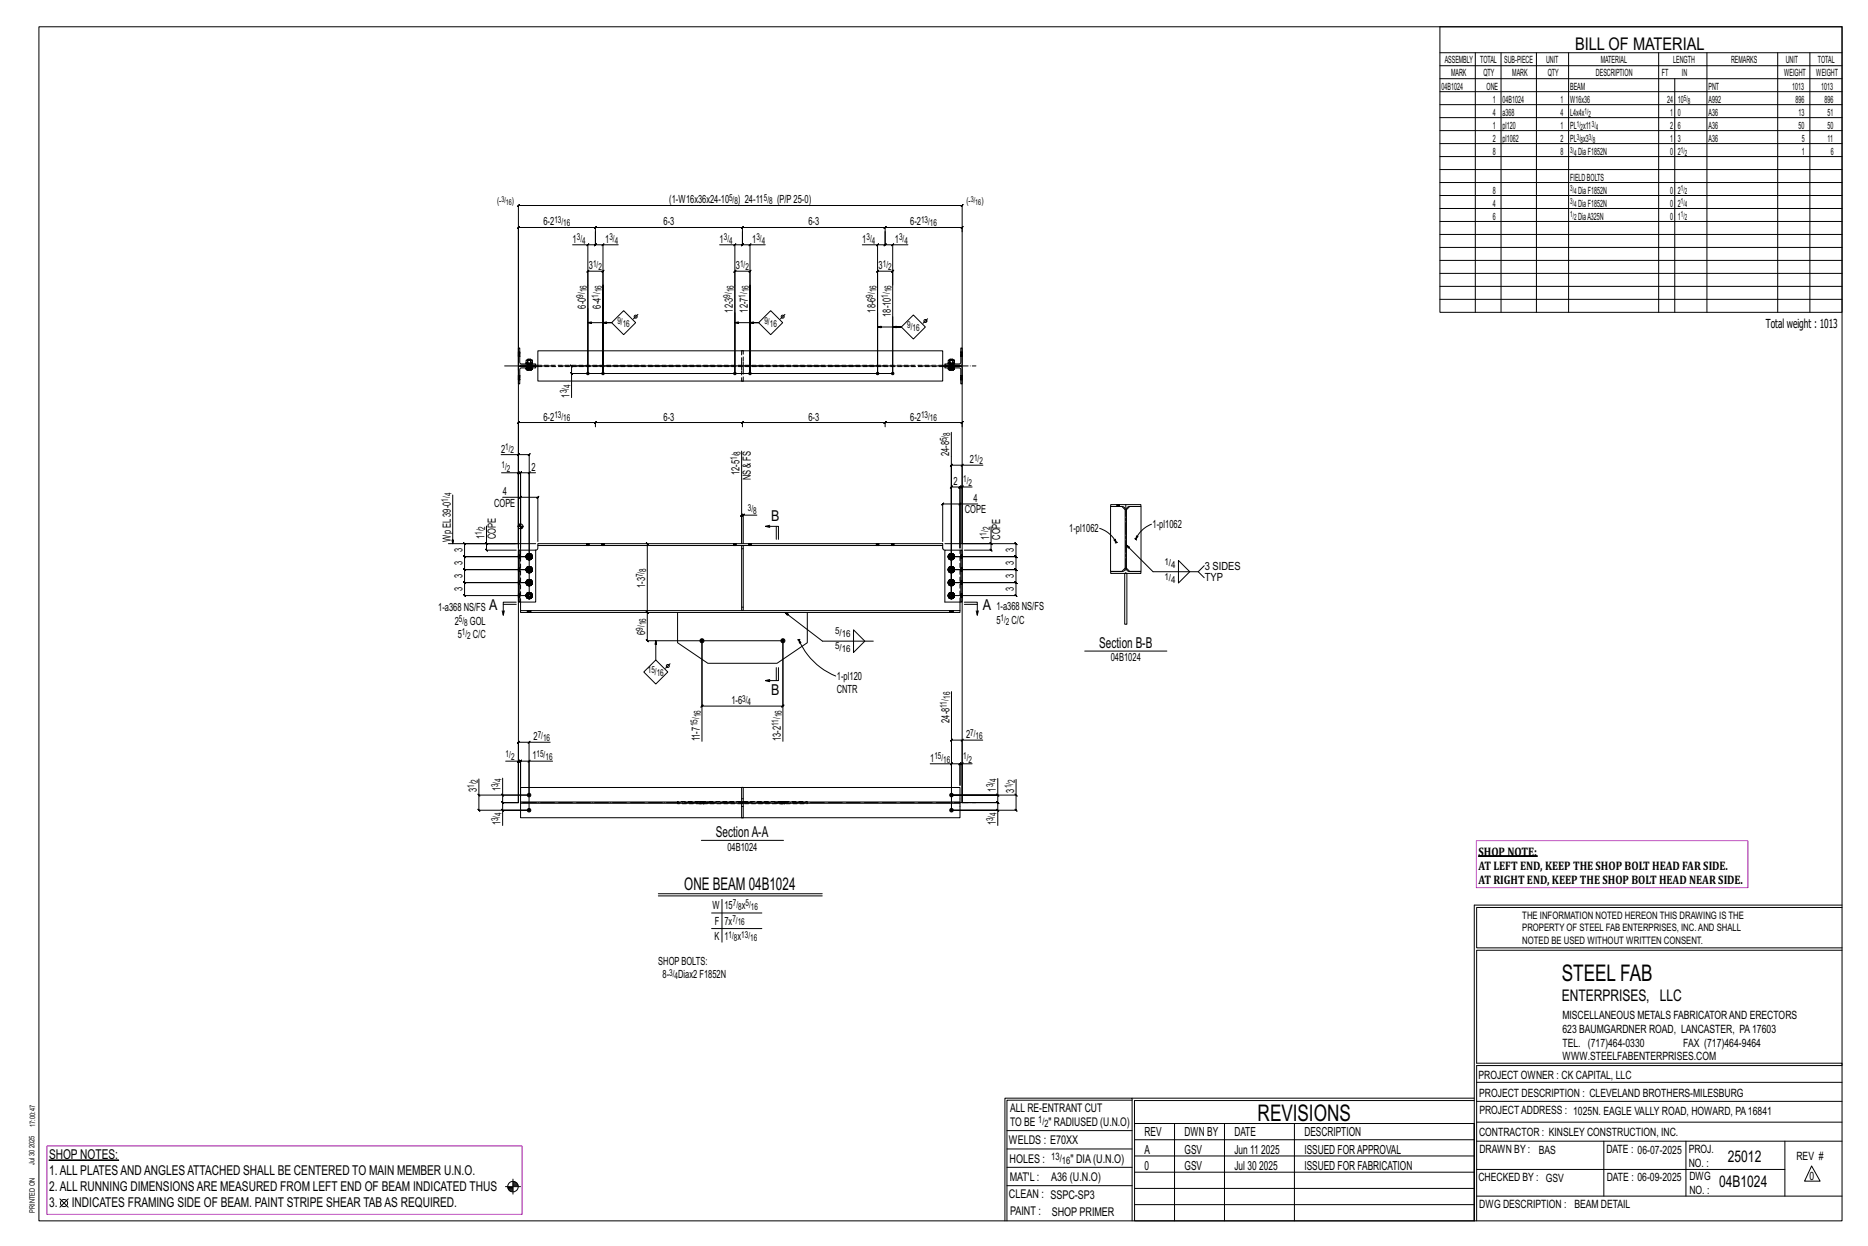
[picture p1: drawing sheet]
<svg xmlns="http://www.w3.org/2000/svg" width="914mm" height="610mm" viewBox="0 0 914 610" stroke-linecap="round" stroke-linejoin="round" font-family="sans-serif">
<g fill="#000" stroke="#000" stroke-width=".49">
<path d="M724 419h29zM24 568h34z"/>
<circle cx="288" cy="183" r=".6"/>
<circle cx="295" cy="183" r=".6"/>
<circle cx="360" cy="183" r=".6"/>
<circle cx="367" cy="183" r=".6"/>
<circle cx="430" cy="183" r=".6"/>
<circle cx="437" cy="183" r=".6"/>
<circle cx="344" cy="313" r="1"/>
<circle cx="383" cy="313" r="1"/>
<circle cx="259" cy="389" r=".9"/>
<circle cx="259" cy="396" r=".9"/>
<circle cx="466" cy="389" r=".9"/>
<circle cx="466" cy="396" r=".9"/>
</g>
<g fill="none" stroke="#000" stroke-width=".49">
<path d="M19 13h883v584h-883zM705 13h197v140h-197zM705 26h197M705 32h197M705 39h197M722 26v127M735 26v127M752 26v127M768 26v127M812 26v127M820 39v114M836 26v127"/>
<path d="M870 26v127M886 26v127M705 45h197M705 51h197M705 58h197M705 64h197M705 70h197M705 77h197M705 83h197M705 89h197M705 96h197M280 120h8v63v-50h-1l1-1v1h7l1-1-1 1v50v-43v11"/>
<path d="M288 119l-1 1zM291 113v7l1-1-1 1h-3M291 113v7l1-1-1 1h4M291 113l1-2-1 1v-1h-37l-1 1 1-1v70M291 111h72v1l1-1-1 2M292 111l-1 1zM296 119l-1 1zM303 120h-8v63M352 120h8v63v-50h-1l1-1v1h7l1-1-1 1v7v-20h8M360 119l-1 1zM363 113v7l1-1-1 1h-3M363 113v7l1-1-1 1h4"/>
<path d="M363 111h70v1l1-1-1 2M364 111l-1 1zM368 119l-1 1zM422 120h8v63v-50h-1l1-1v1h7h-1l1-1v1v50h-157v12M433 112l1-1zM433 113v7l1-1-1 1h-3M433 113v7l1-1-1 1h4M433 111h38l-1 1 1-1v2M437 120v-1l-1 1zM444 120h-7v20M705 102h197M705 108h197"/>
<path d="M705 115h197M367 140v43zM429 120l1-1zM705 121h197M705 127h197M705 134h197M288 158h11h-4M299 158l6-6 6 6-6 6zM312 154l-2 2M360 158h11h-4M367 153v30M371 158l6-6 6 6-6 6z"/>
<path d="M384 154l-2 2M430 160h11h-4M437 155v28zM441 160l6-6 6 6-6 6zM454 156l-2 2M705 140h197M705 146h197M254 172h.1M254 174h.1M254 179h8v1h-7l-1 8zM254 170l1 8h7v1h-8zM257 178h4z"/>
<path d="M258 178v-2v2M258 178h.1M258 179h.1M260 178v-2h-2h3v2M260 178h.1M260 179h.1M263 172h198v14h-198zM263 179h-8h8M363 172h1M433 179h-153h-1l1 1v-1v4M461 179h9h-9M463 179h8v9h-1v-8h-7z"/>
<path d="M464 178h3zM464 178v-2h1v2M465 178h.1M465 179h.1M465 176h2v2M465 176h1v2M467 178h.1M467 179h.1M470 172h.1M470 174h.1M470 170h1v9h-8v-1h7zM471 172h.1"/>
<path d="M471 174h.1M254 184h.1M254 186h.1M258 180v1zM258 180v1M258 180h.1M258 181h2M258 180h1M259 181l1-1v1M260 180h-1v1M260 180h.1M260 180l1 1"/>
<path d="M261 181h-2M279 182l1 1zM363 186h1M464 180v1zM464 180l1 1M465 180v1h-1h1h-1M465 180h.1M465 181h2h-1M465 180h1M466 181l1-1v1M466 180l-1 1M467 180h.1"/>
<path d="M467 180v1M467 181h-1M470 184h.1M470 186h.1M471 184h.1M471 186h.1M291 209l1-3-1 1h-37v-1l-1 1h1v61M291 207h72l1-1-1 3M292 206l-1 1zM363 207l1-1-1 1zM363 207h70l1-1-1 3M433 207l1-1z"/>
<path d="M433 207h38h-1l1-1v3M466 211v80v-63h-1l1-1v1h5M245 222h9v44v-35h-8M254 222l-1 1 1-1zM254 231l-1 1 1-1zM254 222h5v1l1-1h-1v69h-32l1 1-1-1v-6l1 1-1-1h32h-32l1 1-1-1v-6h1l-1-1v1h32h-32h1l-1-1v1v-7l1 1-1-1 1 1-1-1v-6h1l-1-1v1h25M254 231h8M259 231v1l1-1zM259 231v41h-32h32M363 221v45v-14v1l1-1h-1h1M471 228v-1l-1 1zM471 238l-1 1z"/>
<path d="M471 238h-1l-1 1 1-1v30M476 238h-5v28M481 228h-10v38h26v-1l1 1h-1v6l1 1-1-1h-31h31l1 1-1-1v7v-1l1 1h-1h-31h31v-1l1 1h-1v6l1 1-1-1h-31h31l1 1-1-1v6l1 1-1-1h-31v-53l-1 1 1-1h4l-1 1 1-1v30M222 242v24M238 257v9h24M246 243h9v25M253 258h3M254 257v1M254 256v2M255 256v2M255 243l-1 1 1-1zM255 243h8v1l1-1h-1v22"/>
<path d="M255 256v9M255 258v1M255 258h.1M256 258h.1M364 252l-1 1zM370 252h-6v14M377 258h-2h6v6M377 257l-2 1M380 258v6M470 247h-9l1-1-1 1v18M470 246l-1 1zM479 247h-9v21"/>
<path d="M485 258v8h-22M538 259a14 14 0 0 1 8 6M544 247h14v1h-6l-1 1 1 30 1 1h5v1h-14v-1h6l1-2v-29l-2-1h-5zM544 248v32h5l2-2M547 247h.1M547 248h.1M548 247h.1M548 248h.1M549 248l2 1M553 248l-2 1M558 248l1 32h-6l-2-2M564 256a14 14 0 0 0-8 8"/>
<path d="M219 266h35M238 265l1 1zM238 266v3l1 1-1-1h15M254 269v26zM254 269h8M255 266v-35l-1 1 1-1-1 1 1-1v41M258 279h.1M258 272h.1M258 278v1M258 280h.1M258 273v1M258 272v1"/>
<path d="M258 278v1v1v-1M258 272v-1v1v1M258 279l1 1M258 273l1 1M258 277v1M258 271h.1M259 280h1M259 273l1 1M259 277l-1 1M259 278l1-1v1M259 271l-1 1M259 271h1v1"/>
<path d="M259 278l2 1h-1M259 271l2 1-1 1M260 277l-1 1M260 271h-1M260 279v1h-1M260 273v1l-1-1M260 279v1M260 273h.1M260 279l-1 1M260 272l-1 1M260 278h.1M260 271v1"/>
<path d="M260 278l1 1M260 272h1M262 269v26h-8M263 267v2h-1M287 266h.1M287 267h.1M288 266h.1M288 267h.1M295 266h.1M295 267h.1M296 266h.1M296 267h.1"/>
<path d="M317 266l-1-1 1 1v34l-1-1 1 1v13h-1l1 1v-1h66M359 266h.1M359 267h.1M360 266h.1M360 267h.1M363 267h1v32h-1zM363 267h-100v-1h198v1h-97M367 266h.1M367 267h.1M368 266h.1M368 267h.1M429 266h.1"/>
<path d="M429 267h.1M430 266h.1M430 267h.1M436 266h.1M436 267h.1M438 266h.1M438 267h.1M461 267l1 2h1M464 279h1M464 272h1M464 278l1 1M465 273v1"/>
<path d="M465 280h.1M465 272l-1 1M465 279h-1M465 272v-1l-1 1 1 1M465 278l-1 1 1 1v-1M465 273l1 1M465 279l1 1M465 271h.1M465 277v1M465 280h1M466 271l-1 1M466 271h1l-1 1"/>
<path d="M466 277l-1 1M466 278v-1l1 1h-1M466 271l1 1v1M466 278l1 1M466 271h-1M466 273h1l-1 1v-1M466 279l1 1h-1M467 273h.1M467 279v1M467 272l-1 1M467 279l-1 1M467 271v1"/>
<path d="M467 278h.1M467 272h.1M467 278v1M470 269h1v26h-1zM470 269h-7v26h7M485 265l1 1zM485 266v3l1 1-1-1h-13M545 264h1v1zM546 265v1M547 265h-1M551 267l13 13h23l2-3M556 263v1"/>
<path d="M556 264h.1M556 262h1l-1 2zM577 274l5 6-5 5zM587 280l2 3M246 299v2M246 296h7M253 295h-7v6l1-2M255 299h215v1h-215zM255 295v4M258 291h.1M258 285h.1M258 284v1"/>
<path d="M258 292v1M258 286h.1M258 291v1M258 285v1M258 291v-1v1v1M258 285v-1v1v1v-1M258 299h.1M258 300h.1M258 292l1 1M258 286l1 1M258 290h.1M258 284h.1"/>
<path d="M259 292l1 1M259 286h1M259 290l-1 1M259 290h1v1M259 284h-1M259 284h1M259 290l2 1-1 1M259 284l2 1-1 1M260 290h-1M260 284h-1M260 292v1l-1-1M260 286h-1"/>
<path d="M260 299h.1M260 300h.1M260 292h.1M260 285v1M260 291l-1 1M260 285l-1 1M260 290v1M260 284v1M260 291h1M260 284l1 1M316 299l1 1zM332 300v14l14 11h34l15-11v-14"/>
<path d="M384 300l19 14h24M464 291h1M464 285h1M464 284l1 1M465 286h.1M465 292v1M465 285l-1 1M465 291l-1 1M465 285v-1l-1 1 1 1v-1M465 291v-1l-1 1 1 1M465 299h.1M465 300h.1"/>
<path d="M465 286l1 1M465 292l1 1M465 284h.1M465 290h.1M465 286h1M466 284h-1M466 284h1h-1M466 290l-1 1M466 290h1l-1 1M466 284l1 1v1M466 290l1 1v1M466 290h-1"/>
<path d="M466 286h1h-1M466 292h1l-1 1v-1M467 299h.1M467 300h.1M467 285v1M467 292h.1M467 285l-1 1M467 291l-1 1M467 284v1M467 290v1M467 291h.1M470 295v4"/>
<path d="M472 295h6v6l1-2M472 296h6M478 299v2M551 281h1v24h-1zM321 313v10M383 313v32h1l-1 1v-1h-39l-1 1 1-1v-32v50M383 313v50M391 313l1 1-1 1zM391 313a33 33 0 0 0 18 18M391 313h-1M392 313h-1M418 308l5 6-5 5z"/>
<path d="M531 319h40M321 323l6 6-6 6-6-6zM328 325l-2 2M377 332l-2 1M380 327v6M381 327v6h-6l2 1M466 338v58v-34l-1 1 1-1h5M248 372h6v21M254 372l-1 1 1-1zM254 372h1l-1 1 1-1v12M258 364l1-1zM259 372l-1 1z"/>
<path d="M259 363h-5l-1 1 1-1v30M259 372h-4l-1 1 1-1v18M269 363h-10v33M270 372h-11v17h-25v-8M455 374h11v22M466 374h4h-1l1-1v1v10v-10h-1l1-1v1h1M466 373l-1 1zM470 374l1-1zM471 362l-1 1zM476 374h-5v19M481 362h-10v31M234 388l1 1z"/>
<path d="M234 389v7l1 1-1-1h25h-13v8M246 396l1 1zM246 388l1 1zM246 381v8h13M246 389v4v-1l1 1h-1h8M254 393h-8v-1l1 1h-1v3M254 393v-292h-1l1-1v1h217h-1l1-1v1v292M255 392h215v1h-215zM255 393v7h108M343 392h.1M343 393h.1M345 392h.1"/>
<path d="M345 393h.1M363 385h1v7h-1zM363 393h1v7h-1zM363 385h-108v7M364 385h106v7M382 392h.1M382 393h.1M384 392h.1M384 393h.1M470 393v7h-106M471 393h17v-1l1 1h-1v3M488 388l1 1z"/>
<path d="M488 396l1 1zM488 381v8h-22h31v-8M488 389v4v-1l1 1h-1h-17M497 388l1 1zM497 389v7l1 1-1-1h-31h22v8M343 411h41M322 437h80M322 438h80M348 447h25M348 454h25M353 440v21M722 443v154"/>
<path d="M722 443h180M902 444h-179v20h179M902 465h-179v55h179v1h-179v76M554 538h-61v59M554 537h168M722 538h-167v13M723 539h179M723 530h179M493 553h61M555 550h167v47h-167zM555 558h167M575 550v47"/>
<path d="M599 550v47M634 550v47M723 549h179M723 558h179M785 558v27M825 558v27M874 558v27M251 577v7M251 579h2M251 580h3M251 578h2M493 571h61"/>
<path d="M493 562h61M555 573h167M555 566h167M723 572h151M887 570l4 8h-8zM29 587l4 4M33 587l-4 4M247 581h8M249 581h2M249 582h2M250 583h1M492 597v-60h62v60"/>
<path d="M493 580h61M555 589h167M555 581h167M723 585h179"/>
<circle cx="311" cy="155" r=".7"/>
<circle cx="383" cy="155" r=".7"/>
<circle cx="453" cy="157" r=".7"/>
<circle cx="255" cy="258" r="1.2"/>
<circle cx="327" cy="326" r=".7"/>
<circle cx="31" cy="589" r="1.8"/>
<circle cx="251" cy="581" r="2.6"/>
</g>
<path d="M723 411h133v23h-133zM23 561h233v33h-233z" fill="none" stroke="#f0f" stroke-width=".5"/>
<g fill="none" stroke="#000" stroke-width=".49" stroke-dasharray="2 1.4">
<path d="M254 173h.1M254 172h.1M254 174h.1M254 173v1M258 178v-2v2v-2v2h2h-2M258 179h.1M258 179v1M258 178h.1M258 178v1M258 178v2zM258 176h1M258 176h2"/>
<path d="M258 176h.1M258 178h-1h1M258 178h2M258 179v-1M259 176h.1M259 176h1M259 179h.1M259 179l-1 1M259 178v1zM259 179v-1M259 179h1M259 179v1z"/>
<path d="M259 179l1-1M259 178h.1M259 179v1M260 179h.1M260 179v1M260 179v-1M260 178h.1M260 176h.1M260 176v2zM260 178h1h-1v-2h1v2M260 178v2zM260 178h1"/>
<path d="M263 179h199M363 172v5h1v-5M363 177v2M363 179v2M364 179v-2M462 179h-199M464 178h1h-1v-2h1v2v-2v2h1h-1M465 179h.1M465 179v1M465 178h.1M465 178v1M465 178v2z"/>
<path d="M465 176h.1M465 176h1M465 178h-1h1M465 178h1M465 179v-1M465 179h1zM465 178l1 1zM466 179h.1M466 179v1zM466 179l-1 1M466 179v-1M466 178h.1"/>
<path d="M466 176h.1M466 179v1M466 179h1M466 179l1-1M466 178h1M466 176v2zM466 178h1h-1v-2h1v2M466 178v2zM467 179h.1M467 179h-1M467 179v-1M467 178h.1"/>
<path d="M470 174h.1M470 173h1h-1M470 174h1M471 172h-1M471 173h-1M471 174h-1M471 174h.1M471 172h.1M471 173l-1-1M254 185h.1M254 184h.1M254 186h.1"/>
<path d="M254 185v1M258 180v1zM258 181h.1M258 180v1M258 180h.1M258 181h1M258 181h1zM258 181h1h1M259 180h.1M259 181l-1-1 2 1M259 180l1 1M259 181h1"/>
<path d="M260 180h.1M260 180v-1M260 181h.1M260 180l1 1h-1zM260 180l1 1M364 186v-5h-1v5M364 181v-2M464 180v1zM464 181h1M464 181h.1M464 180l1 1M465 180h.1"/>
<path d="M465 181h-1h1h-1h1M465 181h.1M465 180v1zM465 181h1zM465 181h1M466 180h-1M466 181l-1-1 1 1M466 180h.1M466 180l1 1M466 181h.1M466 180h1M467 180h-1"/>
<path d="M467 180v-1M467 181h.1M467 180v1h-1zM467 180v1M470 186h.1M470 185h1l-1-1M470 186h1M471 184h-1M471 185h-1M471 186h-1M471 186h.1M471 184h.1"/>
<path d="M471 185l-1-1M547 247v1M547 247h.1M547 247l1 1zM547 248h.1M548 247v1M548 247h.1M548 248h.1M548 248v-1M254 279v1zM254 279h.1M254 278h.1"/>
<path d="M254 273h.1M254 272h.1M254 273v-1v1M255 269v26M257 279h1zM257 272l1 1zM258 279h.1M258 279v-2v2v1v-1M258 272v1zM258 272v-1v1v2v-2M258 278l-1 1zM258 279v1z"/>
<path d="M258 272h-1zM258 273h.1M258 278v1M258 273v-1M258 272h.1M258 278h.1M258 280h.1M258 278v-1zM258 271v1zM258 273v1zM258 271h.1M258 278v-1"/>
<path d="M258 273v1M258 279l1 1M258 278h1M258 273h1M258 272l1-1M258 277h2zM258 274h2zM258 271h2zM258 278v1v-1v1v1v-1v1v-1M258 272v-1v1v1M258 278v1zM258 279h1z"/>
<path d="M258 278h1zM258 273h1zM258 272h1zM258 277h1zM258 274h1zM258 271h1zM259 280h-1h1h-1zM259 279h.1M259 278h.1M259 273v1h-1h1h-1zM259 273h.1M259 272h.1"/>
<path d="M259 277h-1h1h-1l1 1M259 280h1M259 277h1h-1h1l-1 1zM259 277h1zM259 271h-1h1h-1h1M259 274h1zM259 274h1M259 273l1 1M259 271h1h-1h1h-1zM259 271h1zM259 280l1-1M259 279h1z"/>
<path d="M259 278h1zM259 278h1M259 273h1M259 273h1zM259 272h1zM259 271l1 1M260 277v1zM260 277v1M260 274v-1zM260 274v-1M260 271h.1M260 278v1z"/>
<path d="M260 272h.1M260 277l1 2zM260 271l1 1zM260 279h.1M260 272v1zM260 279v1M260 278h.1M260 273h.1M260 272v-1M260 280v-1M260 278v1M260 273v-1"/>
<path d="M260 271v1v1M260 278h1zM260 278l1 1zM260 278l1 1M260 272h1zM260 272h1M261 279l-1 1zM261 278v1zM261 273h-1zM261 272h.1M261 272l-1 2zM261 279h.1"/>
<path d="M261 272v1zM287 266v1M287 266h.1M288 266l-1 1M288 266v1zM288 267h.1M288 266v1M288 266h.1M288 267v-1M295 266v1M295 266h.1M295 266v1z"/>
<path d="M295 267h.1M296 266v1M296 266h.1M296 267h.1M296 267v-1M359 266v1M359 266h.1M360 266v1zM360 266l-1 1M360 267h-1M360 266v1M360 266h.1"/>
<path d="M360 267h.1M360 267v-1M363 268h1M367 266v1M367 266h.1M367 266v1zM367 267h.1M368 266v1M368 266h.1M368 267h.1M368 267v-1M429 266v1"/>
<path d="M429 266h.1M430 266v1zM430 266l-1 1M430 267h-1M430 266v1M430 266h.1M430 267h.1M430 267v-1M436 266v1M436 266h.1M437 266l-1 1M437 266v1z"/>
<path d="M437 266v1M437 267h.1M438 266h.1M438 267h.1M438 267v-1M464 272v1zM464 279h.1M464 272l1-1-1 1 1 2-1-2h1M464 279l1-2-1 2 1 1-1-1h1M464 272h.1M464 273h1zM464 278v1z"/>
<path d="M464 279l1 1zM464 273l1-1M464 272h1M464 279h1M464 278l1 1M465 271l-1 1zM465 273v1zM465 271h.1M465 278h-1zM465 280h.1M465 278v-1zM465 273v1"/>
<path d="M465 278v-1M465 273h.1M465 272v-1M465 279v1M465 278h.1M465 272v1zM465 279h.1M465 274h1zM465 271h1zM465 277h1zM465 272v-1l-1 1v1h1h-1h1M465 278l-1 1v-1v1l1 1-1-1 1 1v-1"/>
<path d="M465 272h.1M465 278v1zM465 273l1 1h-1h1h-1zM465 273h1zM465 272h1zM465 280h1h-1h1h-1zM465 279h1zM465 278h1zM466 271h-1h1h-1h1M466 274h.1M466 273v1M466 273h.1"/>
<path d="M466 272h.1M466 271h.1M466 277h-1h1h-1l1 1M466 280h.1M466 279h.1M466 278h.1M466 277v1zM466 277h.1M466 271v1M466 280v-1M466 274l1-1zM466 274l1-1"/>
<path d="M466 271h1zM466 271h1M466 277l1 1zM466 277l1 1M466 278v1zM466 271l1 1zM466 277l1 2zM466 272v1zM467 273h.1M467 272v-1M467 279v1M467 278h.1"/>
<path d="M467 273v-1M467 271l-1 1 1 1M467 280v-1M467 278h-1l1 1M467 271v1zM467 272h.1M467 278v1zM467 278v1M467 279v1zM467 272l-1 2zM467 279l-1 1zM467 272v1z"/>
<path d="M467 279h.1M470 271l1 1zM470 272h1h-1M470 278h1zM470 278l1 1-1-1M471 272h.1M471 272h-1M471 273h-1M471 278h.1M471 278h-1M471 279h-1M254 292h.1"/>
<path d="M254 291h.1M254 286h.1M254 285v1M254 285h.1M254 284h.1M254 292v-1v1M257 291l1 1zM257 285l1 1zM258 291v1zM258 291v-1v1v2v-2M258 285v1zM258 285v-1v1v1v-1"/>
<path d="M258 291h-1zM258 292v1zM258 284l-1 1zM258 286h.1M258 292v-1M258 291h.1M258 286v-1M258 284v1M258 290v1zM258 293h.1M258 290h.1M258 284h.1"/>
<path d="M258 286v1zM258 292v1M258 292h1M258 291l1-1M258 285l1 1M258 285l1-1M258 299h.1M258 299v1M258 300h.1M258 285h.1M258 293h2zM258 290h2z"/>
<path d="M258 286h2zM258 284h2zM258 280h2zM258 291v-1v1v1M258 284v1v-1v2M258 292h1zM258 291h1zM258 285l1 1zM258 285l1-1zM258 300v-1M258 293h1zM258 290h1z"/>
<path d="M258 287h1zM258 284l1-1zM258 280h1zM259 299v1zM259 300v-1M259 292v1h-1h1h-1zM259 292h.1M259 291h.1M259 286v1l-1-1 1 1-1-1zM259 286h.1M259 284h.1M259 300l1-1"/>
<path d="M259 299h.1M259 290h-1h1h-1h1M259 293h1zM259 293h1M259 292l1 1M259 290h1h-1h1h-1zM259 290h1zM259 284h-1h1h-1h1M259 287h1zM259 287l1-1zM259 287l1-1M259 286h1"/>
<path d="M259 284h1h-1h1h-1zM259 283l1 1zM259 280h1zM259 292h1M259 292h1zM259 291h1zM259 290l1 1M259 286l1-1zM259 284l1 1zM259 284h1M260 300v-1M260 293v-1z"/>
<path d="M260 293v-1M260 290h.1M260 286h.1M260 284h.1M260 280h.1M260 293h.1M260 287v-1zM260 291h.1M260 285h.1M260 290l1 1zM260 284l1 1zM260 300h.1"/>
<path d="M260 291v1zM260 292h.1M260 291v-1M260 285v1M260 285v-1M260 292v-1M260 290v1v1M260 286v-1M260 284v2M260 284h1zM260 291h1zM260 291h1"/>
<path d="M260 284l1 1M261 292l-1 1zM261 291h.1M261 286h-1zM261 284v1zM261 291l-1 2zM261 285l-1 1zM261 291v1zM261 285v1zM364 297h-1M464 285v1zM464 291v1z"/>
<path d="M464 285l1-1-1 1 1 1-1-1h1M464 291l1-1-1 1 1 2-1-2h1M464 284v1zM464 286h1zM464 291h.1M464 292l1 1zM464 286l1-1M464 284l1 1M464 292l1-1M464 291h1M465 284h-1zM465 286v1z"/>
<path d="M465 284h.1M465 290l-1 1zM465 293h.1M465 290h.1M465 286h.1M465 292v1zM465 292v1M465 285v1M465 285v-1M465 292h.1M465 291v-1M465 285h.1"/>
<path d="M465 291v1zM465 299h.1M465 299v1M465 280h1zM465 286h1zM465 284h1zM465 293h1zM465 290h1zM465 284l-1 1v-1v2h1h-1h1M465 291v-1l-1 1v1h1h-1h1M465 300h.1M465 285v1z"/>
<path d="M465 285v-1zM465 291h.1M465 287h1zM465 284l1-1zM465 300v-1M465 286l1 1-1-1 1 1-1-1zM465 292l1 1h-1h1h-1zM465 292h1zM465 291h1zM465 299l1 1zM466 284h-1h1h-1h1M466 287h.1"/>
<path d="M466 287v-1zM466 287v-1M466 286h.1M466 284h.1M466 283v1zM466 290h-1h1h-1h1M466 293h.1M466 292v1M466 292h.1M466 291h.1M466 290h.1M466 300v-1"/>
<path d="M466 299h.1M466 286v-1zM466 284v1zM466 290v1M466 300l1-1M466 280h1zM466 280h1M466 286h1zM466 286h1M466 284h1zM466 284h1M466 293l1-1z"/>
<path d="M466 293l1-1M466 290h1zM466 290h1M466 287l1-1zM466 293h1zM466 285h.1M466 284l1 1zM466 290l1 1zM466 291v1zM467 300v-1M467 300h.1M467 285v1"/>
<path d="M467 285v-1M467 292h.1M467 291v-1M467 286v-1M467 284h-1l1 2M467 292v-1M467 290l-1 1 1 1M467 284h.1M467 290v1zM467 284v1zM467 284v1M467 291h.1"/>
<path d="M467 286h.1M467 292v1zM467 285l-1 1zM467 291l-1 2zM467 285v1zM467 291v1zM470 295v-26M470 284h1zM470 285h1l-1-1M470 291h1zM470 291h1h-1M471 284h.1"/>
<path d="M471 285l-1-1M471 285h-1M471 286h-1M471 291h.1M471 291h-1M471 292h-1M332 392h63v1h-63zM343 392v1M343 392h.1M344 392v1zM344 392l-1 1M344 393h-1"/>
<path d="M344 392v1M345 392h.1M345 393h.1M345 393v-1M346 393v-1M363 395h1M364 391h-1M364 385h-1M380 392v1M382 392v1M382 392h.1M383 392l-1 1"/>
<path d="M383 392l1 1zM383 392v1M383 393h.1M384 392v1M384 392h.1M384 393h.1M384 393v-1M363 400h1"/>
</g>
<path d="M247 179h231M247 393h231" fill="none" stroke="#000" stroke-width=".49" stroke-dasharray="6.8 1 0 1"/>
<path d="M551 247v34" fill="none" stroke="#000" stroke-width=".49" stroke-dasharray="5.8 1 1 1"/>
<g font-size="11.2">
<text x="764" y="480">STEEL FAB</text>
<text x="616" y="548">REVISIONS</text>
</g>
<g font-size="8.6">
<text x="771" y="24">BILL OF MATERIAL</text>
<text x="335" y="435">ONE BEAM 04B1024</text>
</g>
<g font-size="7.9">
<text x="765" y="490">ENTERPRISES, LLC</text>
<text x="846" y="569">25012</text>
<text x="842" y="581">04B1024</text>
</g>
<g font-size="7.3">
<text x="377" y="255">B</text>
<text x="239" y="299">A</text>
<text x="481" y="299">A</text>
<text x="538" y="317">Section B-B</text>
<text x="377" y="340">B</text>
<text x="350" y="409">SectionA-A</text>
</g>
<g font-size="6.6">
<text x="24" y="567">SHOP NOTES:</text>
<text x="24" y="575">1.ALL PLATESANDANGLESATTACHED SHALL BE CENTERED TO MAIN MEMBER U.N.O.</text>
<text x="24" y="583">2.ALL RUNNING DIMENSIONSARE MEASURED FROM LEFT END OF BEAM INDICATED THUS</text>
<text x="24" y="591">3.</text>
<text x="35" y="591">INDICATES FRAMING SIDE OF BEAM. PAINT STRIPE SHEAR TABAS REQUIRED.</text>
</g>
<g font-size="6.1">
<text x="864" y="161">Total weight : 1013</text>
<text x="724" y="419">SHOP NOTE:</text>
<text x="724" y="425">AT LEFT END, KEEP THE SHOP BOLT HEAD FAR SIDE.</text>
<text x="724" y="432">AT RIGHT END, KEEP THE SHOP BOLT HEAD NEAR SIDE.</text>
<text x="560" y="556">REV</text>
<text x="580" y="556">DWN BY</text>
<text x="604" y="556">DATE</text>
<text x="639" y="556">DESCRIPTION</text>
<text x="560" y="564">A</text>
<text x="580" y="564">GSV</text>
<text x="604" y="564">Jun 11</text>
<text x="617" y="564">2025</text>
<text x="639" y="564">ISSUED FORAPPROVAL</text>
<text x="560" y="572">0</text>
<text x="580" y="572">GSV</text>
<text x="604" y="572">Jul 30</text>
<text x="616" y="572">2025</text>
<text x="639" y="572">ISSUED FOR FABRICATION</text>
</g>
<g font-size="5.9">
<text x="494" y="560">WELDS : E70XX</text>
<text x="494" y="569">HOLES :</text>
<text x="524" y="569">&quot; DIA(U.N.O)</text>
<text x="494" y="578">MAT'L :</text>
<text x="515" y="578">A36 (U.N.O)</text>
<text x="494" y="586">CLEAN : SSPC-SP3</text>
<text x="495" y="595">PAINT :</text>
<text x="515" y="595">SHOP PRIMER</text>
</g>
<g font-size="5.8">
<text x="494" y="544">ALL RE-ENTRANT CUT</text>
<text x="494" y="551">TO BE</text>
<text x="513" y="551">&quot; RADIUSED (U.N.O)</text>
</g>
<g font-size="5.6">
<text x="765" y="499">MISCELLANEOUS METALS FABRICATORAND ERECTORS</text>
<text x="765" y="505">623 BAUMGARDNER ROAD, LANCASTER, PA17603</text>
<text x="765" y="512">TEL. (717)464-0330</text>
<text x="824" y="512">FAX (717)464-9464</text>
<text x="765" y="519">WWW.STEELFABENTERPRISES.COM</text>
<text x="724" y="528">PROJECT OWNER : CK CAPITAL, LLC</text>
<text x="724" y="537">PROJECT DESCRIPTION : CLEVELAND BROTHERS-MILESBURG</text>
<text x="724" y="545">PROJECTADDRESS : 1025N. EAGLE VALLY ROAD, HOWARD, PA16841</text>
<text x="724" y="556">CONTRACTOR : KINSLEY CONSTRUCTION, INC.</text>
<text x="724" y="564">DRAWN BY :</text>
<text x="753" y="564">BAS</text>
<text x="786" y="564">DATE : 06-07-2025</text>
<text x="827" y="564">PROJ.</text>
<text x="879" y="568">REV #</text>
<text x="827" y="571">NO. :</text>
<text x="724" y="578">CHECKED BY : GSV</text>
<text x="787" y="578">DATE : 06-09-2025</text>
<text x="827" y="578">DWG</text>
<text x="886" y="578">0</text>
<text x="827" y="584">NO. :</text>
<text x="724" y="591">DWG DESCRIPTION : BEAM DETAIL</text>
</g>
<g font-size="5.5">
<text x="328" y="100">(1-W16x36x24-10</text>
<text x="361" y="100">) 24-11</text>
<text x="380" y="100">(P/P25-0)</text>
<text x="266" y="110">6-2</text>
<text x="325" y="110">6-3</text>
<text x="396" y="110">6-3</text>
<text x="446" y="110">6-2</text>
<text x="280" y="119">1</text>
<text x="296" y="119">1</text>
<text x="352" y="119">1</text>
<text x="368" y="119">1</text>
<text x="422" y="119">1</text>
<text x="438" y="119">1</text>
<text x="288" y="132">3</text>
<text x="360" y="132">3</text>
<text x="430" y="132">3</text>
<text x="287" y="151" transform="rotate(-90 287 151)">6-0</text>
<text x="294" y="151" transform="rotate(-90 294 151)">6-4</text>
<text x="359" y="153" transform="rotate(-90 359 153)">12-3</text>
<text x="366" y="153" transform="rotate(-90 366 153)">12-7</text>
<text x="429" y="153" transform="rotate(-90 429 153)">18-6</text>
<text x="436" y="155" transform="rotate(-90 436 155)">18-10</text>
<text x="279" y="195" transform="rotate(-90 279 195)">1</text>
<text x="266" y="206">6-2</text>
<text x="325" y="206">6-3</text>
<text x="396" y="206">6-3</text>
<text x="446" y="206">6-2</text>
<text x="245" y="221">2</text>
<text x="465" y="223" transform="rotate(-90 465 223)">24-8</text>
<text x="475" y="227">2</text>
<text x="260" y="230">2</text>
<text x="362" y="232" transform="rotate(-90 362 232)">12-5</text>
<text x="368" y="235" transform="rotate(-90 368 235)">NS &amp; FS</text>
<text x="467" y="237">2</text>
<text x="246" y="242">4</text>
<text x="477" y="246">4</text>
<text x="242" y="248">COPE</text>
<text x="472" y="251">COPE</text>
<text x="237" y="264" transform="rotate(-90 237 264)">1</text>
<text x="243" y="264" transform="rotate(-90 243 264)">COPE</text>
<text x="523" y="260">1-pl1062</text>
<text x="564" y="258">1-pl1062</text>
<text x="221" y="265" transform="rotate(-90 221 265)">Wp EL39-0</text>
<text x="484" y="264" transform="rotate(-90 484 264)">1</text>
<text x="490" y="264" transform="rotate(-90 490 264)">COPE</text>
<text x="226" y="270" transform="rotate(-90 226 270)">3</text>
<text x="496" y="270" transform="rotate(-90 496 270)">3</text>
<text x="226" y="277" transform="rotate(-90 226 277)">3</text>
<text x="496" y="277" transform="rotate(-90 496 277)">3</text>
<text x="590" y="279">3 SIDES</text>
<text x="226" y="283" transform="rotate(-90 226 283)">3</text>
<text x="316" y="288" transform="rotate(-90 316 288)">1-3</text>
<text x="496" y="283" transform="rotate(-90 496 283)">3</text>
<text x="590" y="284">TYP</text>
<text x="226" y="289" transform="rotate(-90 226 289)">3</text>
<text x="496" y="289" transform="rotate(-90 496 289)">3</text>
<text x="214" y="299">1-a368 NS/FS</text>
<text x="488" y="299">1-a368 NS/FS</text>
<text x="223" y="306">2</text>
<text x="230" y="306">GOL</text>
<text x="488" y="305">5</text>
<text x="495" y="305">C/C</text>
<text x="316" y="311" transform="rotate(-90 316 311)">6</text>
<text x="224" y="312">5</text>
<text x="231" y="312">C/C</text>
<text x="544" y="323">04B1024</text>
<text x="410" y="333">1-pl120</text>
<text x="410" y="339">CNTR</text>
<text x="358" y="344">1-6</text>
<text x="465" y="354" transform="rotate(-90 465 354)">24-8</text>
<text x="261" y="362">2</text>
<text x="343" y="363" transform="rotate(-90 343 363)">11-7</text>
<text x="382" y="363" transform="rotate(-90 382 363)">13-2</text>
<text x="473" y="361">2</text>
<text x="261" y="371">1</text>
<text x="455" y="373">1</text>
<text x="233" y="388" transform="rotate(-90 233 388)">3</text>
<text x="245" y="387" transform="rotate(-90 245 387)">1</text>
<text x="487" y="387" transform="rotate(-90 487 387)">1</text>
<text x="496" y="388" transform="rotate(-90 496 388)">3</text>
<text x="245" y="404" transform="rotate(-90 245 404)">1</text>
<text x="487" y="404" transform="rotate(-90 487 404)">1</text>
<text x="356" y="416">04B1024</text>
<text x="349" y="445">W</text>
<text x="355" y="445">15</text>
<text x="363" y="445">x</text>
<text x="350" y="452">F</text>
<text x="355" y="452">7x</text>
<text x="350" y="460">K</text>
<text x="355" y="460">1</text>
<text x="361" y="460">x</text>
<text x="322" y="472">SHOPBOLTS:</text>
<text x="324" y="479">8-</text>
<text x="332" y="479">Diax2 F1852N</text>
</g>
<g font-size="5">
<text x="745" y="450">THE INFORMATION NOTED HEREON THIS DRAWING IS THE</text>
<text x="745" y="456">PROPERTY OF STEEL FAB ENTERPRISES, INC.AND SHALL</text>
<text x="745" y="462">NOTED BE USED WITHOUT WRITTEN CONSENT.</text>
<text x="508" y="550">1/</text>
<text x="511" y="551">2</text>
<text x="515" y="568">13/</text>
<text x="520" y="570">16</text>
</g>
<g font-size="4.9">
<text x="707" y="31">ASSEMBLY</text>
<text x="725" y="31">TOTAL</text>
<text x="736" y="31">SUB-PIECE</text>
<text x="757" y="31">UNIT</text>
<text x="784" y="31">MATERIAL</text>
<text x="819" y="31">LENGTH</text>
<text x="847" y="31">REMARKS</text>
<text x="874" y="31">UNIT</text>
<text x="890" y="31">TOTAL</text>
<text x="710" y="37">MARK</text>
<text x="726" y="37">QTY</text>
<text x="740" y="37">MARK</text>
<text x="758" y="37">QTY</text>
<text x="781" y="37">DESCRIPTION</text>
<text x="814" y="37">FT</text>
<text x="823" y="37">IN</text>
<text x="873" y="37">WEIGHT</text>
<text x="889" y="37">WEIGHT</text>
<text x="706" y="44">04B1024</text>
<text x="728" y="44">ONE</text>
<text x="769" y="44">BEAM</text>
<text x="836" y="44">PNT</text>
<text x="877" y="44">1013</text>
<text x="891" y="44">1013</text>
<text x="731" y="50">1</text>
<text x="736" y="50">04B1024</text>
<text x="764" y="50">1</text>
<text x="769" y="50">W16x36</text>
<text x="816" y="50">24</text>
<text x="821" y="50">10</text>
<text x="836" y="50">A992</text>
<text x="879" y="50">896</text>
<text x="893" y="50">896</text>
<text x="731" y="57">4</text>
<text x="736" y="57">a368</text>
<text x="764" y="57">4</text>
<text x="769" y="57">L4x4x</text>
<text x="818" y="57">1</text>
<text x="821" y="57">0</text>
<text x="836" y="57">A36</text>
<text x="880" y="57">13</text>
<text x="895" y="57">51</text>
<text x="731" y="63">1</text>
<text x="736" y="63">pl120</text>
<text x="764" y="63">1</text>
<text x="769" y="63">PL x11</text>
<text x="818" y="63">2</text>
<text x="821" y="63">6</text>
<text x="836" y="63">A36</text>
<text x="880" y="63">50</text>
<text x="895" y="63">50</text>
<text x="731" y="69">2</text>
<text x="736" y="69">pl1062</text>
<text x="764" y="69">2</text>
<text x="769" y="69">PL x3</text>
<text x="818" y="69">1</text>
<text x="821" y="69">3</text>
<text x="836" y="69">A36</text>
<text x="882" y="69">5</text>
<text x="895" y="69">11</text>
<text x="731" y="76">8</text>
<text x="764" y="76">8</text>
<text x="772" y="76">DiaF1852N</text>
<text x="818" y="76">0</text>
<text x="821" y="76">2</text>
<text x="882" y="76">1</text>
<text x="896" y="76">6</text>
<text x="769" y="88">FIELDBOLTS</text>
<text x="731" y="95">8</text>
<text x="772" y="95">DiaF1852N</text>
<text x="818" y="95">0</text>
<text x="821" y="95">2</text>
<text x="731" y="101">4</text>
<text x="772" y="101">DiaF1852N</text>
<text x="818" y="101">0</text>
<text x="821" y="101">2</text>
<text x="731" y="107">6</text>
<text x="772" y="107">DiaA325N</text>
<text x="818" y="107">0</text>
<text x="821" y="107">1</text>
</g>
<g font-size="4.7">
<text x="243" y="100">(-</text>
<text x="251" y="100">)</text>
<text x="357" y="98">5/</text>
<text x="360" y="100">8</text>
<text x="374" y="98">5/</text>
<text x="377" y="100">8</text>
<text x="473" y="100">(-</text>
<text x="480" y="100">)</text>
<text x="271" y="109">13/</text>
<text x="276" y="111">16</text>
<text x="451" y="109">13/</text>
<text x="455" y="111">16</text>
<text x="282" y="118">3/</text>
<text x="285" y="119">4</text>
<text x="298" y="118">3/</text>
<text x="301" y="119">4</text>
<text x="354" y="118">3/</text>
<text x="357" y="119">4</text>
<text x="370" y="118">3/</text>
<text x="373" y="119">4</text>
<text x="424" y="118">3/</text>
<text x="427" y="119">4</text>
<text x="440" y="118">3/</text>
<text x="443" y="119">4</text>
<text x="290" y="130">1/</text>
<text x="362" y="130">1/</text>
<text x="432" y="130">1/</text>
<text x="293" y="132">2</text>
<text x="365" y="132">2</text>
<text x="435" y="132">2</text>
<text x="287" y="143" transform="rotate(-90 287 143)">16</text>
<text x="295" y="143" transform="rotate(-90 295 143)">16</text>
<text x="359" y="143" transform="rotate(-90 359 143)">16</text>
<text x="367" y="143" transform="rotate(-90 367 143)">16</text>
<text x="429" y="143" transform="rotate(-90 429 143)">16</text>
<text x="436" y="143" transform="rotate(-90 436 143)">16</text>
<text x="286" y="146" transform="rotate(-90 286 146)">9/</text>
<text x="293" y="146" transform="rotate(-90 293 146)">1/</text>
<text x="357" y="146" transform="rotate(-90 357 146)">9/</text>
<text x="365" y="146" transform="rotate(-90 365 146)">1/</text>
<text x="427" y="146" transform="rotate(-90 427 146)">9/</text>
<text x="435" y="146" transform="rotate(-90 435 146)">1/</text>
<text x="302" y="158">9/</text>
<text x="305" y="160">16</text>
<text x="374" y="158">9/</text>
<text x="377" y="160">16</text>
<text x="444" y="161">9/</text>
<text x="447" y="162">16</text>
<text x="279" y="190" transform="rotate(-90 279 190)">4</text>
<text x="278" y="192" transform="rotate(-90 278 192)">3/</text>
<text x="271" y="204">13/</text>
<text x="276" y="206">16</text>
<text x="451" y="204">13/</text>
<text x="455" y="206">16</text>
<text x="463" y="216" transform="rotate(-90 463 216)">5/</text>
<text x="465" y="213" transform="rotate(-90 465 213)">8</text>
<text x="247" y="220">1/</text>
<text x="250" y="222">2</text>
<text x="361" y="225" transform="rotate(-90 361 225)">1/</text>
<text x="362" y="222" transform="rotate(-90 362 222)">8</text>
<text x="477" y="225">1/</text>
<text x="479" y="227">2</text>
<text x="246" y="229">1/</text>
<text x="248" y="231">2</text>
<text x="472" y="236">1/</text>
<text x="474" y="238">2</text>
<text x="219" y="245" transform="rotate(-90 219 245)">1/</text>
<text x="221" y="243" transform="rotate(-90 221 243)">4</text>
<text x="366" y="250">3/</text>
<text x="369" y="251">8</text>
<text x="236" y="262" transform="rotate(-90 236 262)">1/</text>
<text x="238" y="259" transform="rotate(-90 238 259)">2</text>
<text x="483" y="262" transform="rotate(-90 483 262)">1/</text>
<text x="485" y="259" transform="rotate(-90 485 259)">2</text>
<text x="316" y="280" transform="rotate(-90 316 280)">8</text>
<text x="570" y="276">1/</text>
<text x="573" y="278">4</text>
<text x="315" y="282" transform="rotate(-90 315 282)">7/</text>
<text x="570" y="284">1/</text>
<text x="573" y="285">4</text>
<text x="225" y="304">5/</text>
<text x="316" y="306" transform="rotate(-90 316 306)">16</text>
<text x="490" y="304">1/</text>
<text x="492" y="306">2</text>
<text x="226" y="311">1/</text>
<text x="227" y="306">8</text>
<text x="315" y="309" transform="rotate(-90 315 309)">9/</text>
<text x="409" y="310">5/</text>
<text x="412" y="312">16</text>
<text x="229" y="313">2</text>
<text x="409" y="318">5/</text>
<text x="412" y="319">16</text>
<text x="317" y="329">15/</text>
<text x="321" y="331">16</text>
<text x="465" y="342" transform="rotate(-90 465 342)">16</text>
<text x="363" y="343">3/</text>
<text x="366" y="345">4</text>
<text x="464" y="346" transform="rotate(-90 464 346)">11/</text>
<text x="343" y="351" transform="rotate(-90 343 351)">16</text>
<text x="383" y="351" transform="rotate(-90 383 351)">16</text>
<text x="341" y="355" transform="rotate(-90 341 355)">15/</text>
<text x="381" y="355" transform="rotate(-90 381 355)">11/</text>
<text x="475" y="360">7/</text>
<text x="263" y="361">7/</text>
<text x="266" y="363">16</text>
<text x="478" y="362">16</text>
<text x="248" y="370">1/</text>
<text x="250" y="372">2</text>
<text x="263" y="370">15/</text>
<text x="267" y="372">16</text>
<text x="457" y="371">15/</text>
<text x="472" y="371">1/</text>
<text x="462" y="373">16</text>
<text x="474" y="373">2</text>
<text x="234" y="383" transform="rotate(-90 234 383)">2</text>
<text x="245" y="382" transform="rotate(-90 245 382)">4</text>
<text x="488" y="383" transform="rotate(-90 488 383)">4</text>
<text x="497" y="383" transform="rotate(-90 497 383)">2</text>
<text x="232" y="385" transform="rotate(-90 232 385)">1/</text>
<text x="244" y="385" transform="rotate(-90 244 385)">3/</text>
<text x="486" y="385" transform="rotate(-90 486 385)">3/</text>
<text x="495" y="386" transform="rotate(-90 495 386)">1/</text>
<text x="244" y="402" transform="rotate(-90 244 402)">3/</text>
<text x="245" y="399" transform="rotate(-90 245 399)">4</text>
<text x="486" y="402" transform="rotate(-90 486 402)">3/</text>
<text x="488" y="399" transform="rotate(-90 488 399)">4</text>
<text x="359" y="443">7/</text>
<text x="365" y="443">5/</text>
<text x="361" y="445">8</text>
<text x="368" y="445">16</text>
<text x="358" y="451">7/</text>
<text x="361" y="453">16</text>
<text x="357" y="459">1/</text>
<text x="359" y="460">8</text>
<text x="363" y="459">13/</text>
<text x="367" y="460">16</text>
<text x="328" y="477">3/</text>
<text x="330" y="479">4</text>
</g>
<g font-size="4.2">
<text x="824" y="49">5/</text>
<text x="826" y="51">8</text>
<text x="776" y="56">1/</text>
<text x="778" y="57">2</text>
<text x="772" y="62">1/</text>
<text x="774" y="63">2</text>
<text x="779" y="62">3/</text>
<text x="781" y="63">4</text>
<text x="772" y="68">3/</text>
<text x="774" y="70">8</text>
<text x="778" y="68">3/</text>
<text x="780" y="70">8</text>
<text x="769" y="75">3/</text>
<text x="770" y="76">4</text>
<text x="823" y="75">1/</text>
<text x="825" y="76">2</text>
<text x="769" y="94">3/</text>
<text x="770" y="95">4</text>
<text x="823" y="94">1/</text>
<text x="825" y="95">2</text>
<text x="769" y="100">3/</text>
<text x="770" y="101">4</text>
<text x="823" y="100">1/</text>
<text x="825" y="101">4</text>
<text x="769" y="106">1/</text>
<text x="770" y="108">2</text>
<text x="823" y="106">1/</text>
<text x="825" y="108">2</text>
</g>
<g font-size="4">
<text x="245" y="99">3/</text>
<text x="248" y="100">16</text>
<text x="475" y="99">3/</text>
<text x="477" y="100">16</text>
</g>
<g font-size="3.7">
<text x="17" y="551" transform="rotate(-90 17 551)">17:00:47</text>
<text x="17" y="562" transform="rotate(-90 17 562)">2025</text>
<text x="17" y="570" transform="rotate(-90 17 570)">Jul 30</text>
<text x="17" y="593" transform="rotate(-90 17 593)">PRINTED ON</text>
</g>
</svg>
